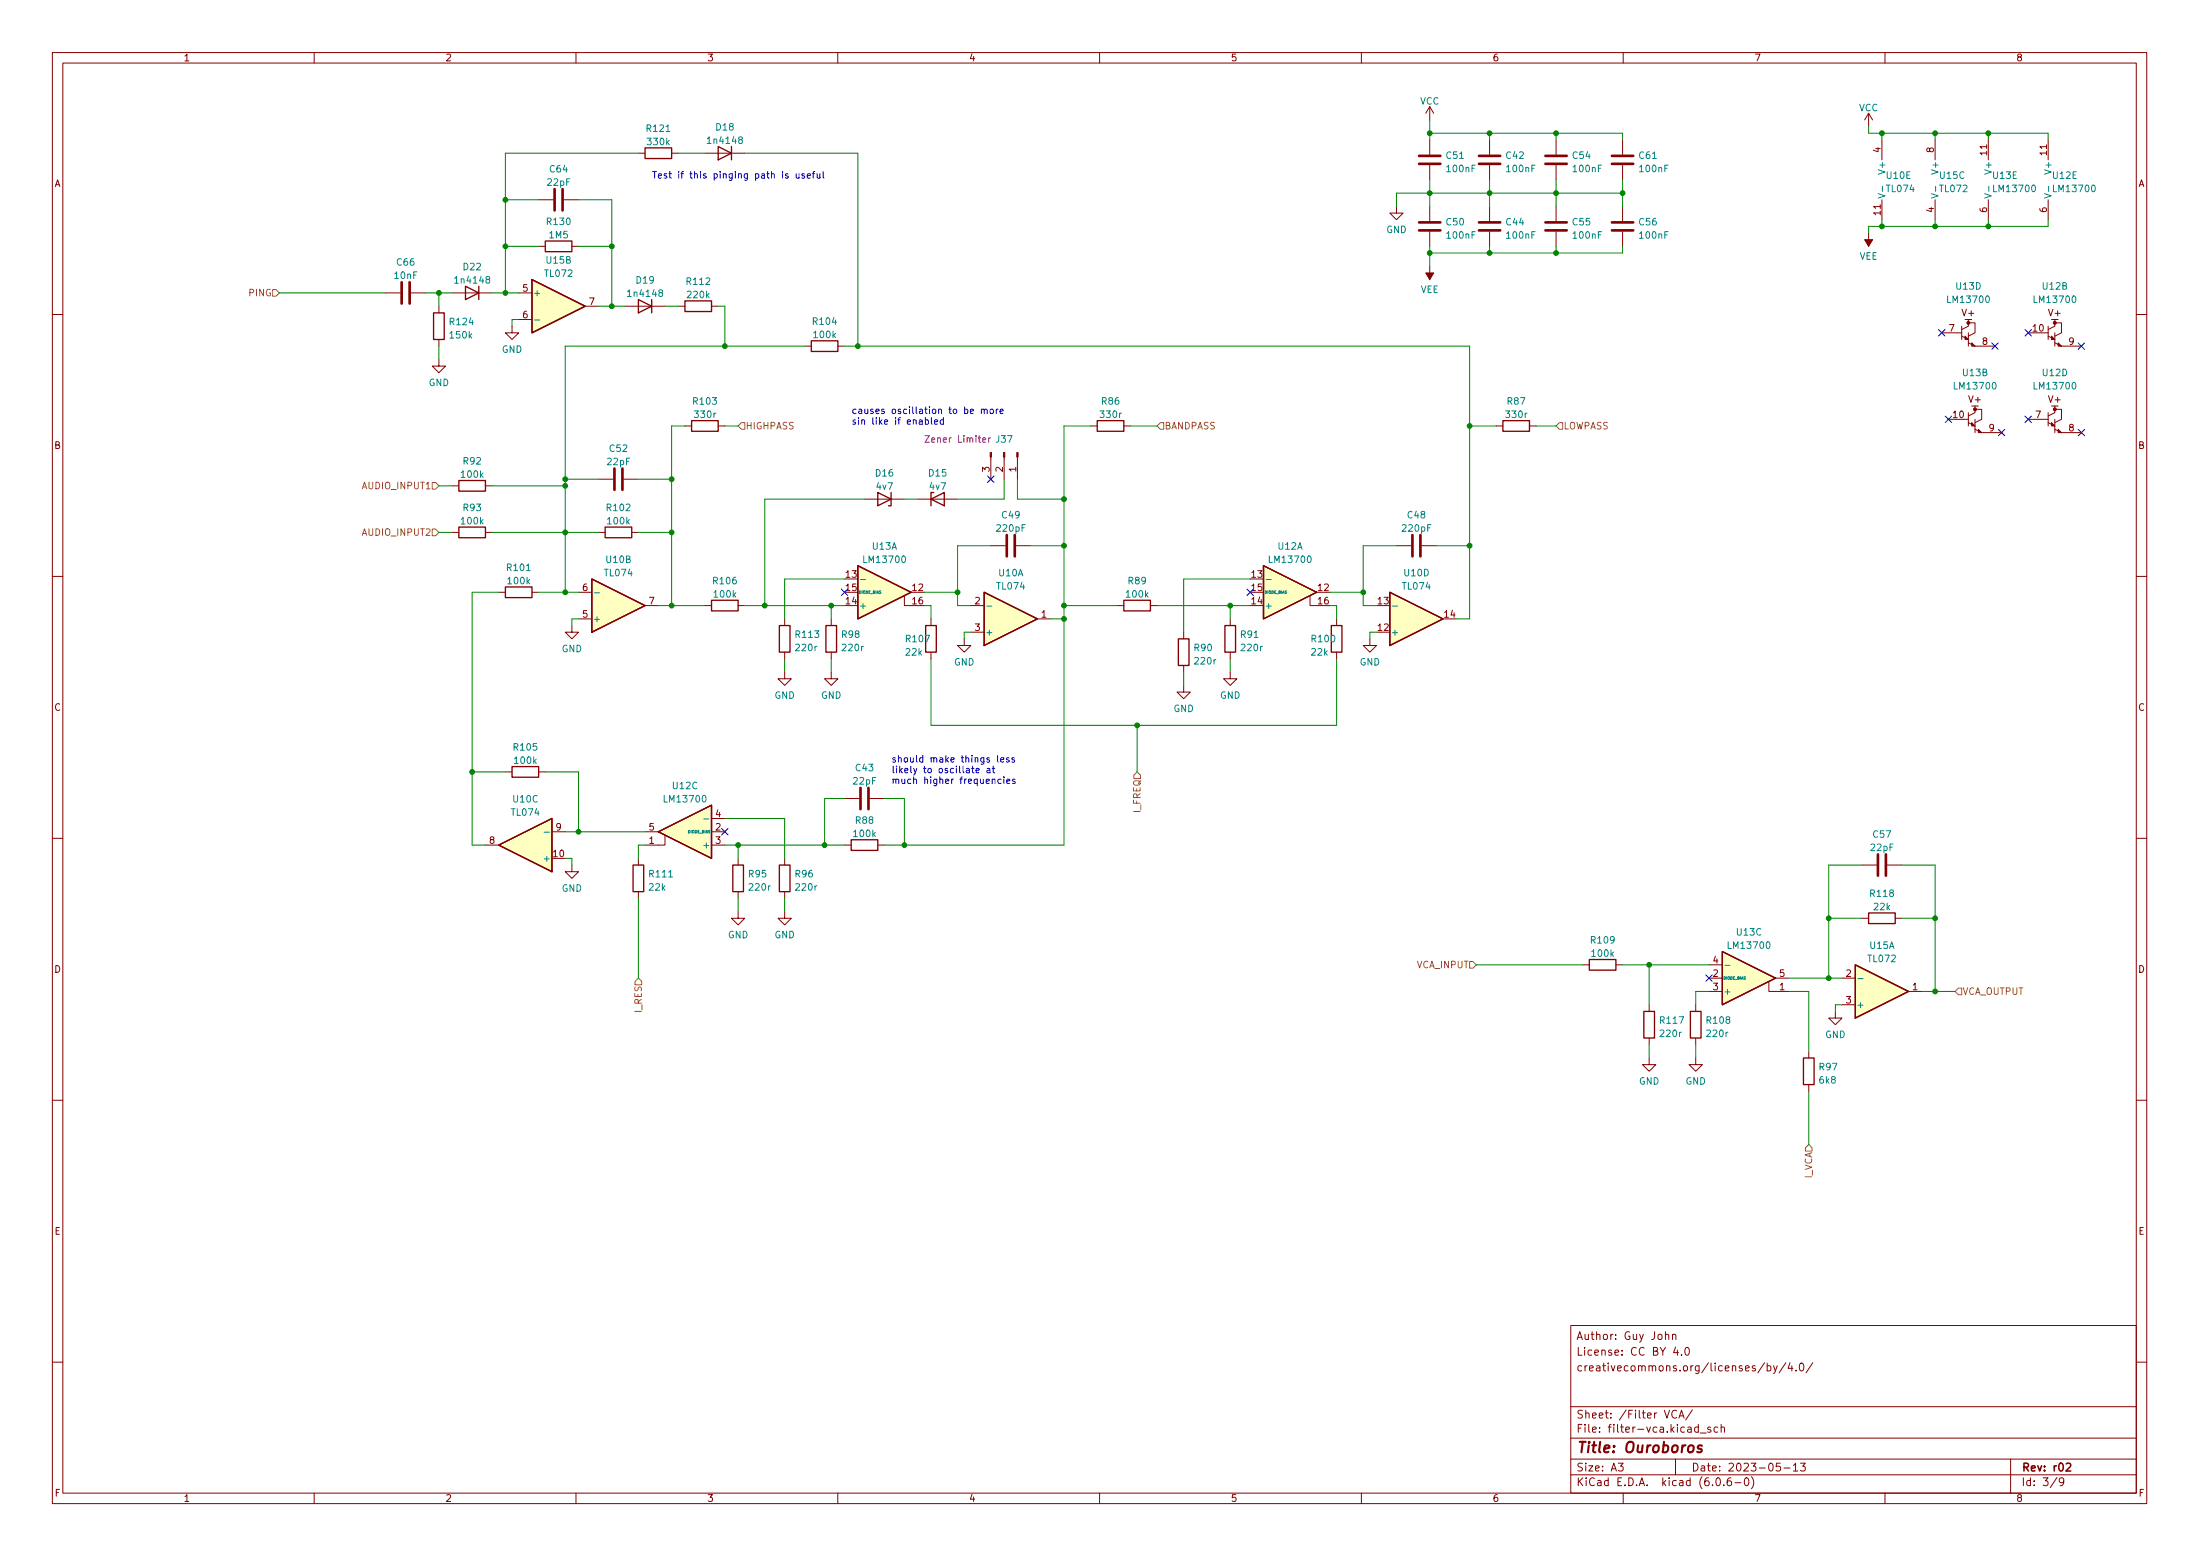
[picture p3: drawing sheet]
<svg xmlns="http://www.w3.org/2000/svg" width="420mm" height="297mm" viewBox="0 0 420 297" stroke-linecap="round" stroke-linejoin="round" font-family="sans-serif">
<g fill="none" stroke="#840000" stroke-width=".19">
<path d="M10 10h400v277h-400zM12 12h396v273h-396zM60 10v2M110 10v2M160 10v2M210 10v2M260 10v2M310 10v2M360 10v2M102.9 38.1h2.8M107.7 38.1h2.8M121.9 29.2h1.3"/>
<path d="M128.3 29.2h1.2M134.6 29.2h7.6M266.7 39.4v1.3h-1.3l1.3 1.2 1.3-1.2h-1.3M273 20.4v2.5M273 26.7v2.8M273 31.5v2.8M273 39.4v2.8M273 20.4l-.7 1.2M273 20.4l.8 1.2M284.5 26.7v2.8M284.5 31.5v2.8M284.5 39.4v2.8"/>
<path d="M297.2 26.7v2.8M297.2 31.5v2.8M297.2 39.4v2.8M309.9 26.7v2.8M309.9 31.5v2.8M309.9 39.4v2.8M356.9 21.6l-.8 1.3M356.9 21.6v2.6M356.9 21.6l.7 1.3M359.4 26.7v3.8M359.4 38.1v3.8M369.6 26.7v3.8"/>
<path d="M369.6 38.1v3.8M379.7 26.7v3.8M379.7 38.1v3.8M391.2 26.7v3.8M391.2 38.1v3.8M73.7 55.9h2.8M78.5 55.9h2.8M83.8 58.5v1.2M86.4 55.9h7.6M99.1 55.9h2.5M102.9 47h1.2M109.2 47h1.3"/>
<path d="M111.8 58.5h2.5M119.4 58.5h7.6M129.5 58.5h1.3M135.9 58.5h1.3M273 44.2v2.8M273 50.8v2.6M284.5 44.2v2.8M297.2 44.2v2.8M309.9 44.2v2.8M356.9 44.5v2.5M10 60h2M83.8 68.6v1.3h1.3l-1.3 1.3-1.3-1.3h1.3"/>
<path d="M83.8 64.8v1.3M97.8 62.3v1.2h1.3l-1.3 1.3-1.3-1.3h1.3M99.1 61h2.5M153.7 66.1h1.2M160 66.1h1.3M370.8 63.5h3.8M374.6 64.2l1.3 .6M374.6 62.3v2.5M375.3 61h1.3M375.9 61v1.3l-1.3 .6M375.9 61.6h1.3v1.9l-1.3 .7M375.9 65.4l1.3 .7h3.8"/>
<path d="M375.9 63.5v2.6M375.9 78.8v2.5M376.6 77.5h1.2M377.2 77.5v1.3l-1.3 .6M377.2 78.1h1.3v1.9l-1.3 .7M387.3 63.5h3.9M391.2 64.2l1.2 .6M391.2 62.3v2.5M391.2 78.8v2.5M391.8 61h1.3M391.8 77.5h1.3M392.4 61v1.3l-1.2 .6"/>
<path d="M392.4 61.6h1.3v1.9l-1.3 .7M392.4 77.5v1.3l-1.2 .6M392.4 78.1h1.3v1.9l-1.3 .7M392.4 65.4l1.3 .7h3.8M392.4 63.5v2.6M408 60h2M86.4 92.7h1.2M92.7 92.7h1.3M114.3 91.5h2.8M119.1 91.5h2.8M130.8 81.3h1.3M137.2 81.3h1.2"/>
<path d="M165.1 95.3h7.6M175.3 95.3h7.6M189.2 87.3v4.2M191.8 87.3v4.2M194.3 87.3v4.2M208.3 81.3h1.2M214.6 81.3h1.3M285.7 81.3h1.3M292.1 81.3h1.3M372.1 80h3.8M375.9 80.7l1.3 .6M377.2 82l1.3 .6h3.8"/>
<path d="M377.2 80v2.6M387.3 80h3.9M391.2 80.7l1.2 .6M392.4 80v2.6M392.4 82l1.3 .6h3.8M10 110h2M86.4 101.6h1.2M92.7 101.6h1.3M95.2 113.1h1.3M101.6 113.1h1.3M109.2 119.4v1.3h1.3l-1.3 1.3-1.3-1.3h1.3M110.5 118.1h2.5"/>
<path d="M110.5 113.1h2.5M114.3 101.6h1.3M120.6 101.6h1.3M123.2 115.6h2.5M134.6 115.6h1.3M141 115.6h1.2M149.9 118.1v1.3M158.7 118.1v1.3M172.7 113.7v1.9h1.3M177.8 118.1v1.3M185.4 115.6h2.6M189.2 104.2h2.8"/>
<path d="M194.1 104.2h2.7M198.1 118.1h2.6M213.4 115.6h1.2M219.7 115.6h1.3M234.9 118.1v1.3M250.2 113.7v1.9h1.3M255.3 118.1v1.3M266.7 104.2h2.8M271.5 104.2h2.8M408 110h2M149.9 128.3v1.3h1.2l-1.2 1.2-1.3-1.2h1.3M149.9 124.5v1.3"/>
<path d="M158.7 128.3v1.3h1.3l-1.3 1.2-1.2-1.2h1.2M158.7 124.5v1.3M177.8 124.5v1.3M184.1 122v1.2h1.3l-1.3 1.3-1.2-1.3h1.2M185.4 120.7h2.6M226.1 130.8v1.3h1.2l-1.2 1.3-1.3-1.3h1.3M226.1 120.7v1.3M226.1 127v1.3M234.9 128.3v1.3h1.3l-1.3 1.2-1.2-1.2h1.2M234.9 124.5v1.3M255.3 124.5v1.3M261.6 122v1.2h1.3l-1.3 1.3-1.3-1.3h1.3"/>
<path d="M96.5 147.4h1.3M102.9 147.4h1.2M105.4 158.8h2.5M123.2 158.8h2.5M127 159.4v1.9h-3.8M135.9 158.8h2.5M135.9 156.2h2.5M161.3 152.4h2.8M166.1 152.4h2.8M10 160h2M92.7 161.3h2.5M109.2 165.1v1.3h-1.3l1.3 1.3 1.3-1.3h-1.3"/>
<path d="M121.9 163.9v1.2M121.9 170.2v1.3M135.9 161.3h2.5M141 174v1.3h1.2l-1.2 1.3-1.3-1.3h1.3M141 163.9v1.2M141 170.2v1.3M149.9 174v1.3h1.2l-1.2 1.3-1.3-1.3h1.3M149.9 163.9v1.2M149.9 170.2v1.3M161.3 161.3h1.3M167.6 161.3h1.3M355.6 165.1h2.8"/>
<path d="M355.6 175.3h1.3M360.4 165.1h2.8M361.9 175.3h1.3M408 160h2M302.3 184.2h1.2M308.6 184.2h1.3M315 191.8v1.3M315 198.2v1.2M323.8 191.8v1.3M323.8 198.2v1.2M326.4 184.2h2.5M326.4 189.3h2.5"/>
<path d="M326.4 186.7h2.5M337.8 187.4v1.9h3.8M339.1 186.7h2.5M350.5 193.1v1.2h1.3l-1.3 1.3-1.3-1.3h1.3M351.8 186.7h2.5M351.8 191.8h2.5M364.5 189.3h2.5M10 210h2M315 202v1.2h1.2l-1.2 1.3-1.3-1.3h1.3M323.8 202v1.2h1.3l-1.3 1.3-1.2-1.3h1.2M345.4 200.7v1.3M345.4 207v1.3"/>
<path d="M408 210h2M300 253h108v32h-108zM318.1 254.9l.2-.2 .3 .1 .1 .9M318.1 254.2v1.5M319.4 254.9l.2-.2 .4 .1 .1 .9M319.4 254.7v1M320 257.1l-.4 1.1h1M320.3 257.7v1M321.1 258.6v.1M322 257.3l.1-.1a.8 .8 0 0 1 .6 .8 .8 .8 0 0 1-.6 .7 1 1 0 0 1-.1-1.4zM10 260h2M300 278.5h108"/>
<path d="M300 274.5h108M300 268.5h108M309.1 279.3h.9l-.5 .6 .4 .1v.7l-.2 .1-.6-.1M320 278.5v3M320.2 269.4a.6 .6 0 0 0-.7 0 .6 .6 0 0 0-.2 .7 .56 .56 0 0 0 .3 .5 .56 .56 0 0 0 .6 0M320.6 270.7l.5-1.5 .5 1.5M320.8 270.3h.7M323.2 269.1l-1.3 2M324.4 272.5l-.5-.1-.3 .3 .2 .6h.6M324.4 271.9v1.5M324.7 273.6h1.2M326.7 272.5l-.3-.1-.3 .2 .1 .2 .5 .2v.3h-.6"/>
<path d="M328.1 272.5l-.5-.1-.2 .3 .1 .6h.6M328.7 272.6l.2-.2 .4 .1 .1 .9M328.7 271.9v1.5M337 260.1l-1.3 2M337.5 260.8l.4-.1 .3 .3-.1 .6h-.6M337.5 260.2v1.5M338.7 260.7l.4 1M339.4 260.7l-.5 1.4-.2 .1M340 279.3h-.7l-.1 .7 .2-.1 .5 .1 .2 .2-.1 .5-.2 .1-.6-.1M341.1 260.1l-1.3 2M341.9 260.1l-.4 1.1h.9M342.2 260.7v1"/>
<path d="M342.5 279.7l.4-.4v1.5M343 261.6v.1M343.8 279.3h1l-.5 .6 .4 .1v.7l-.2 .1-.7-.1M343.8 260.3l.2-.1a.8 .8 0 0 1 .5 .8 .8 .8 0 0 1-.5 .7 1 1 0 0 1-.2-1.4zM346.2 260.1l-1.3 2M384 278.5v6.5M408 260h2M60 285v2M110 285v2M160 285v2M210 285v2M260 285v2"/>
<path d="M300 281.5h108M310 285v2M327.9 282.2l.2-.1a.8 .8 0 0 1 .5 .8 .8 .8 0 0 1-.5 .7 1 1 0 0 1-.2-1.4zM329.2 283.5v.1M330.6 282.1a.59 .59 0 0 0-.7 .7v.5l.1 .2 .4 .1 .2-.1 .1-.5-.1-.2-.5-.1-.2 .3M331.4 283h1.1M333.3 282.3l.2-.2a.8 .8 0 0 1 .5 .8 .8 .8 0 0 1-.5 .7l-.2-.1-.2-.5zM334.5 281.9a1.72 1.72 0 0 1 0 2.3M340.7 280.2h1.2M342.5 280.8h.9M360 285v2M392.9 282l-1.3 2"/>
<path d="M394.1 282.8l-.3 .2h-.2l-.3-.2 .1-.6 .4-.1 .3 .2a.99 .99 0 0 1-.4 1.3h-.3"/>
</g>
<path d="M394.6 279.5l.6-.2 .2 .2 .1 .2-1 1.1h1" fill="none" stroke="#840000" stroke-width=".3"/>
<path d="M325 276a.49 .49 0 0 0-.8 .3l.3 .3 .5 .1v.2l-.3 .3-.6-.1" fill="none" stroke="#840000" stroke-width=".4"/>
<g fill="none" stroke="#840000" stroke-width=".51">
<path d="M105.9 36.1v4.1M107.4 36.1v4.1M271 31.3h4.1M271 29.8h4.1M282.4 31.3h4.1M282.4 29.8h4.1M295.1 31.3h4.1M295.1 29.8h4.1M307.8 31.3h4.1M307.8 29.8h4.1M76.7 53.9v4M78.2 53.9v4"/>
<path d="M271 44h4.1M271 42.5h4.1M282.4 44h4.1M282.4 42.5h4.1M295.1 44h4.1M295.1 42.5h4.1M307.8 44h4.1M307.8 42.5h4.1M117.3 89.4v4.1M118.9 89.4v4.1M192.3 102.1v4.1M193.8 102.1v4.1"/>
<path d="M269.7 102.1v4.1M271.3 102.1v4.1M164.3 150.4v4.1M165.9 150.4v4.1M358.6 163.1v4.1M360.2 163.1v4.1"/>
</g>
<g fill="none" stroke="#840000" stroke-width=".25">
<path d="M123.2 28.2h5.1v2.1h-5.1zM137.2 28l2.5 1.2-2.5 1.3zM139.7 28v2.5M82.8 59.7h2v5.1h-2zM88.9 54.6l2.5 1.3-2.5 1.3zM91.4 54.6v2.6M101.6 53.4l10.2 5.1-10.2 5zM104.1 46h5.1v2h-5.1zM121.9 57.2l2.6 1.3-2.6 1.2zM124.5 57.2v2.5M130.8 57.4h5.1v2.1h-5.1zM154.9 65.1h5.1v2h-5.1z"/>
<path d="M87.6 91.7h5.1v2.1h-5.1zM132.1 80.3h5.1v2h-5.1zM167.6 94l2.6 1.3-2.6 1.3zM170.2 94v2.6h-.5M177.8 95.3l2.5-1.3v2.6zM178.3 94h-.5v2.6M209.5 80.3h5.1v2h-5.1zM287 80.3h5.1v2h-5.1zM87.6 100.6h5.1v2.1h-5.1zM96.5 112.1h5.1v2h-5.1zM113 110.5l10.2 5.1-10.2 5.1zM115.6 100.6h5v2.1h-5z"/>
<path d="M135.9 114.6h5.1v2h-5.1zM148.8 119.4h2.1v5.1h-2.1zM157.7 119.4h2.1v5.1h-2.1zM163.8 108l10.2 5.1-10.2 5zM176.8 119.4h2v5.1h-2zM188 113.1l10.1 5-10.1 5.1zM214.6 114.6h5.1v2h-5.1zM233.9 119.4h2.1v5.1h-2.1zM241.3 108l10.2 5.1-10.2 5zM254.3 119.4h2v5.1h-2zM265.4 113.1l10.2 5-10.2 5.1zM225 122h2.1v5h-2.1z"/>
<path d="M97.8 146.3h5.1v2.1h-5.1zM125.7 158.8l10.2-5.1v10.2zM95.2 161.3l10.2-5.1v10.2zM120.9 165.1h2v5.1h-2zM140 165.1h2v5.1h-2zM148.8 165.1h2.1v5.1h-2.1zM162.6 160.3h5v2h-5zM356.9 174.3h5v2h-5zM303.5 183.2h5.1v2h-5.1zM313.9 193.1h2.1v5.1h-2.1zM322.8 193.1h2.1v5.1h-2.1zM328.9 181.6l10.2 5.1-10.2 5.1z"/>
<path d="M354.3 184.2l10.2 5.1-10.2 5zM344.4 202h2.1v5h-2.1z"/>
</g>
<g fill="none" stroke="#008484" stroke-width=".19">
<path d="M358.7 37l1.3 .4-1.3 .4M359.5 35.6v.9M368.9 37l1.2 .4-1.2 .4M369.7 35.6v.9M379 37l1.3 .4-1.3 .4M379.8 35.6v.9M390.5 37l1.2 .4-1.2 .4M391.3 35.6v.9M102.1 61.1h1M113.5 113.2h1M164.3 110.6h1M188.5 115.7h.9"/>
<path d="M241.8 110.6h1M265.9 115.7h1M103.9 158.9h1M134.4 156.3h1M329.4 184.3h1M354.8 186.8h1"/>
</g>
<g fill="#840000" stroke="#840000" stroke-width=".25">
<circle cx="375.9" cy="61.6" r=".25"/>
<circle cx="392.4" cy="61.6" r=".25"/>
<circle cx="377.2" cy="78.1" r=".25"/>
<circle cx="392.4" cy="78.1" r=".25"/>
</g>
<g fill="#840000" stroke="#840000" stroke-width=".19">
<path d="M375.3 64.2l.6 .6h-.6z"/>
<path d="M376.6 65.4l.6 .7h-.6z"/>
<path d="M391.8 64.2l.6 .6h-.6z"/>
<path d="M393.1 65.4l.6 .7h-.6z"/>
<path d="M356.1 45.8h1.5l-.7 1.2z"/>
<path d="M189.1 86.4h.3v.9h-.3z"/>
<path d="M191.6 86.4h.3v.9h-.3z"/>
<path d="M194.2 86.4h.2v.9h-.2z"/>
<path d="M376.6 80.7l.6 .6h-.6z"/>
<path d="M377.8 82l.7 .6h-.7z"/>
<path d="M391.8 80.7l.6 .6h-.6z"/>
<path d="M393.1 82l.6 .6h-.6z"/>
<path d="M272.3 52.1h1.5l-.8 1.3z"/>
</g>
<g fill="#ffffc2" stroke="#ffffc2" stroke-width=".19">
<path d="M101.6 53.4l10.2 5.1-10.2 5z"/>
<path d="M163.8 108l10.2 5.1-10.2 5z"/>
<path d="M188 113.1l10.1 5-10.1 5.1z"/>
<path d="M241.3 108l10.2 5.1-10.2 5z"/>
<path d="M265.4 113.1l10.2 5-10.2 5.1z"/>
<path d="M354.3 184.2l10.2 5.1-10.2 5z"/>
<path d="M95.2 161.3l10.2-5.1v10.2z"/>
<path d="M113 110.5l10.2 5.1-10.2 5.1z"/>
<path d="M125.7 158.8l10.2-5.1v10.2z"/>
<path d="M328.9 181.6l10.2 5.1-10.2 5.1z"/>
</g>
<path d="M176.7 83.2h.8l-.8 1.2h.8M188.8 83.6v.8M189.2 83.6l-.4 .2" fill="none" stroke="#840084" stroke-width=".19"/>
<path d="M52.1 55.3h.6l.6 .6-.6 .7h-.6zM82.5 92.1h.7l.6 .6-.6 .7h-.7zM141.6 80.7h.6v1.3h-.6l-.6-.7zM221.6 80.7h.6v1.3h-.6l-.6-.7zM297.8 80.7h.6v1.3h-.6l-.6-.7zM82.5 101h.7l.6 .6-.6 .7h-.7zM217.2 147.4l.6 .6v.6h-1.3v-.6zM121.9 186.7l.7 .7v.6h-1.3v-.6zM280.7 183.6h.6l.6 .6-.6 .6h-.6zM374 188.6h.6v1.3h-.6l-.6-.6zM345.4 218.5l.7 .6v.6h-1.3v-.6z" fill="none" stroke="#848400" stroke-width=".19"/>
<g fill="none" stroke="#0000c2" stroke-width=".19">
<path d="M150.5 33.2h-.3l-.2 .1 .1 .2 .4 .1v.3h-.5M152.1 33.2v.7l.3 .1 .2-.1M152.6 33.2v.8M153.6 33.2h-.3l-.2 .1 .1 .2 .4 .1v.3h-.5M154.2 33.6l.6-.1-.1-.3h-.3l-.2 .1v.6h.5M155.1 33.2h.5M155.6 32.7l-.3 .2v1.1M156 33.2l.1 .7 .3 .1 .2-.1M156.6 33.2v.8M157.2 32.7v1.1l.2 .2M176.7 79.7v1.3M177.9 79.7v1.1l.2 .2"/>
<path d="M180.2 79.7v1.3M185.3 78.5l.6-.1v-.2l-.4-.1-.2 .2 .1 .6h.5M187.4 78.2l.2-.1 .3 .1 .1 .8M187.4 78.1v.9M188 78.3l.2-.2 .3 .1v.8M189.2 78.2l.3-.1 .2 .2v.4l-.2 .3-.3-.1-.1-.2zM190.3 78.1v.9M190.6 78.1l-.3 .2M191 78.5l.6-.1-.1-.2-.3-.1-.2 .2 .1 .6h.4M176.7 80.2l.4-.1 .2 .3-.1 .5h-.5M178.5 80.6l.6-.1-.1-.3-.3-.1-.2 .2v.6h.5M180.2 80.2l-.4-.1-.2 .3 .1 .5h.5"/>
<path d="M185.6 146.7h.4M185.7 146.3v1l.3 .2M186.4 147.1l.6-.1-.1-.3h-.3l-.2 .2 .1 .6h.4M188.5 146.7h.5l.1 .8M189.1 147h-.5l-.1 .2 .1 .3h.5M189.5 146.7h.5M189.7 146.3v1l.3 .2M190.5 144.2v1.1l.2 .2M191.1 145.1l.6-.2v-.2l-.4-.1-.2 .2 .1 .6h.5M191.2 148.8l-.4-.1-.2 .3 .1 .5h.5M191.7 148.3v.1M191.7 148.7v.9"/>
<path d="M192.3 149.2l.6-.2-.1-.2-.3-.1-.2 .2v.6h.5M192.7 144.7l-.3-.1-.2 .2 .1 .2 .4 .1v.3h-.5M193.7 144.7l-.3-.1-.2 .2 .1 .2 .4 .1v.3h-.5M193.8 148.8l-.3-.1-.1 .2v.2l.4 .1v.3h-.4"/>
</g>
<g fill="none" stroke="#008400" stroke-width=".19">
<path d="M96.5 38.1h6.4M110.5 38.1h6.3v20.4M121.9 29.2h-25.4v26.7M129.5 29.2h5.1M142.2 29.2h21.6v36.9M273 22.9v3.8M273 34.3v5.1M273 25.4h36.9v1.3M284.5 25.4v1.3M284.5 34.3v5.1M297.2 25.4v1.3M297.2 34.3v5.1"/>
<path d="M309.9 36.9h-43.2v2.5M309.9 34.3v5.1M356.9 24.2v1.2h34.3v1.3M359.4 25.4v1.3M369.6 25.4v1.3M379.7 25.4v1.3M53.3 55.9h20.4M81.3 55.9h5.1M83.8 55.9v2.6M94 55.9h5.1M96.5 47h6.4M110.5 47h6.3"/>
<path d="M114.3 58.5h5.1M127 58.5h2.5M137.2 58.5h1.2v7.6M273 47v3.8M284.5 47v1.3M297.2 47v1.3M309.9 47v1.3h-36.9M359.4 41.9v1.3M369.6 41.9v1.3M379.7 41.9v1.3M391.2 41.9v1.3h-34.3v1.3M83.8 66.1v2.5"/>
<path d="M99.1 61h-1.3v1.3M153.7 66.1h-45.8v47M161.3 66.1h119.4v52h-2.6M83.8 92.7h2.6M94 92.7h13.9M107.9 91.5h6.4M121.9 91.5h6.4M130.8 81.3h-2.5v34.3M138.4 81.3h2.6M165.1 95.3h-19.1v20.3M172.7 95.3h2.6M191.8 91.5v3.8h-8.9"/>
<path d="M194.3 91.5v3.8h8.9M208.3 81.3h-5.1v80h-34.3M215.9 81.3h5.1M280.7 81.3h5M293.4 81.3h3.8M83.8 101.6h2.6M94 101.6h20.3M95.2 113.1h-5v48.2h2.5M102.9 113.1h7.6M110.5 118.1h-1.3v1.3M121.9 101.6h6.4M125.7 115.6h8.9"/>
<path d="M142.2 115.6h19.1M158.7 115.6v2.5M161.3 110.5h-11.4v7.6M176.5 113.1h6.4M176.5 115.6h1.3v2.5M189.2 104.2h-6.3v11.4h2.5M196.8 104.2h6.4M200.7 118.1h2.5M203.2 115.6h10.2M221 115.6h17.8M234.9 115.6v2.5M238.8 110.5h-12.7v10.2"/>
<path d="M254 113.1h6.3M254 115.6h1.3v2.5M266.7 104.2h-6.4v11.4h2.6M274.3 104.2h6.4M149.9 125.8v2.5M158.7 125.8v2.5M177.8 125.8v12.7h77.5v-12.7M185.4 120.7h-1.3v1.3M217.2 138.5v8.9M226.1 128.3v2.5M234.9 125.8v2.5M262.9 120.7h-1.3v1.3"/>
<path d="M90.2 147.4h6.3M104.1 147.4h6.4v11.4M107.9 158.8h15.3M138.4 156.2h11.5v7.7M161.3 152.4h-3.8v8.9M168.9 152.4h3.8v8.9M107.9 163.9h1.3v1.2M121.9 171.5v15.2M123.2 161.3h-1.3v2.6M138.4 161.3h22.9M141 161.3v2.6M141 171.5v2.5"/>
<path d="M149.9 171.5v2.5M349.2 175.3h6.4M355.6 165.1h-6.4v21.6M363.2 165.1h6.4v24.2M363.2 175.3h6.4M281.9 184.2h20.4M309.9 184.2h16.5M315 184.2v7.6M315 199.4v2.6M323.8 199.4v2.6M326.4 189.3h-2.6v2.5M341.6 189.3h3.8v11.4"/>
<path d="M341.6 186.7h10.2M351.8 191.8h-1.3v1.3M367 189.3h6.4M345.4 208.3v10.2"/>
</g>
<g fill="none" stroke="#000084" stroke-width=".19">
<path d="M370.2 62.9l1.2 1.2M371.4 62.9l-1.2 1.2M371.5 79.4l1.2 1.3M372.7 79.4l-1.2 1.3M380.4 65.5l1.2 1.2M381.6 65.5l-1.2 1.2M386.7 79.4l1.3 1.3M386.7 62.9l1.3 1.2M388 79.4l-1.3 1.3M388 62.9l-1.3 1.2M396.9 65.5l1.2 1.2M398.1 65.5l-1.2 1.2"/>
<path d="M188.6 90.9l1.2 1.2M189.8 90.9l-1.2 1.2M381.7 82l1.2 1.2M382.9 82l-1.2 1.2M396.9 82l1.2 1.2M398.1 82l-1.2 1.2M160.7 112.5l1.2 1.2M161.9 112.5l-1.2 1.2M238.2 112.5l1.2 1.2M239.4 112.5l-1.2 1.2M137.8 158.2l1.2 1.2M139 158.2l-1.2 1.2"/>
<path d="M325.8 186.1l1.2 1.2M327 186.1l-1.2 1.2"/>
</g>
<g fill="#008400" stroke="#008400" stroke-width=".19">
<circle cx="297.2" cy="48.3" r=".46"/>
<circle cx="379.7" cy="25.4" r=".46"/>
<circle cx="369.6" cy="25.4" r=".46"/>
<circle cx="369.6" cy="43.2" r=".46"/>
<circle cx="359.4" cy="25.4" r=".46"/>
<circle cx="379.7" cy="43.2" r=".46"/>
<circle cx="359.4" cy="43.2" r=".46"/>
<circle cx="369.6" cy="175.3" r=".46"/>
<circle cx="260.3" cy="113.1" r=".46"/>
<circle cx="369.6" cy="189.3" r=".46"/>
<circle cx="297.2" cy="25.4" r=".46"/>
<circle cx="284.5" cy="25.4" r=".46"/>
<circle cx="273" cy="25.4" r=".46"/>
<circle cx="273" cy="36.9" r=".46"/>
<circle cx="297.2" cy="36.9" r=".46"/>
<circle cx="309.9" cy="36.9" r=".46"/>
<circle cx="349.2" cy="186.7" r=".46"/>
<circle cx="349.2" cy="175.3" r=".46"/>
<circle cx="315" cy="184.2" r=".46"/>
<circle cx="284.5" cy="48.3" r=".46"/>
<circle cx="284.5" cy="36.9" r=".46"/>
<circle cx="280.7" cy="81.3" r=".46"/>
<circle cx="280.7" cy="104.2" r=".46"/>
<circle cx="273" cy="48.3" r=".46"/>
<circle cx="141" cy="161.3" r=".46"/>
<circle cx="157.5" cy="161.3" r=".46"/>
<circle cx="172.7" cy="161.3" r=".46"/>
<circle cx="128.3" cy="91.5" r=".46"/>
<circle cx="128.3" cy="101.6" r=".46"/>
<circle cx="96.5" cy="55.9" r=".46"/>
<circle cx="116.8" cy="58.5" r=".46"/>
<circle cx="107.9" cy="91.5" r=".46"/>
<circle cx="107.9" cy="101.6" r=".46"/>
<circle cx="107.9" cy="92.7" r=".46"/>
<circle cx="107.9" cy="113.1" r=".46"/>
<circle cx="110.5" cy="158.8" r=".46"/>
<circle cx="90.2" cy="147.4" r=".46"/>
<circle cx="128.3" cy="115.6" r=".46"/>
<circle cx="83.8" cy="55.9" r=".46"/>
<circle cx="203.2" cy="115.6" r=".46"/>
<circle cx="203.2" cy="118.1" r=".46"/>
<circle cx="217.2" cy="138.5" r=".46"/>
<circle cx="234.9" cy="115.6" r=".46"/>
<circle cx="182.9" cy="113.1" r=".46"/>
<circle cx="158.7" cy="115.6" r=".46"/>
<circle cx="146" cy="115.6" r=".46"/>
<circle cx="203.2" cy="104.2" r=".46"/>
<circle cx="203.2" cy="95.3" r=".46"/>
<circle cx="96.5" cy="47" r=".46"/>
<circle cx="96.5" cy="38.1" r=".46"/>
<circle cx="116.8" cy="47" r=".46"/>
<circle cx="163.8" cy="66.1" r=".46"/>
<circle cx="138.4" cy="66.1" r=".46"/>
</g>
<text font-size="2.8" fill="#840000" x="301" y="277.3">Title: Ouroboros</text>
<g font-size="2.1" fill="#840000">
<text x="301" y="255.8">Author: Guy John</text>
<text x="301" y="261.8">creativecommons.org/licenses/by/4.0/</text>
<text x="301" y="258.8">License: CC BY 4.0</text>
<text x="301" y="273.5">File: filter-vca.kicad_sch</text>
<text x="301" y="270.8">Sheet: /Filter VCA/</text>
<text x="301" y="280.9">Size: A3</text>
<text x="323" y="280.9">Date: 2023-05-13</text>
<text x="386" y="280.9">Rev: r02</text>
<text x="301" y="283.7">KiCad E.D.A. kicad (6.0.6-0)</text>
<text x="386" y="283.7">Id: 3/9</text>
</g>
<g font-size="1.8" fill="#840000">
<text x="35" y="11.7">1</text>
<text x="85" y="11.7">2</text>
<text x="135" y="11.7">3</text>
<text x="185" y="11.7">4</text>
<text x="235" y="11.7">5</text>
<text x="285" y="11.7">6</text>
<text x="335" y="11.7">7</text>
<text x="385" y="11.7">8</text>
<text x="359.2" y="29.1" transform="rotate(-90 359.2 29.1)">4</text>
<text x="369.3" y="29.1" transform="rotate(-90 369.3 29.1)">8</text>
<text x="379.5" y="29.6" transform="rotate(-90 379.5 29.6)">11</text>
<text x="390.9" y="29.6" transform="rotate(-90 390.9 29.6)">11</text>
<text x="10.3" y="35.7">A</text>
<text x="408.3" y="35.7">A</text>
<text x="359.2" y="41" transform="rotate(-90 359.2 41)">11</text>
<text x="369.3" y="40.5" transform="rotate(-90 369.3 40.5)">4</text>
<text x="379.5" y="40.5" transform="rotate(-90 379.5 40.5)">6</text>
<text x="390.9" y="40.5" transform="rotate(-90 390.9 40.5)">6</text>
<text x="99.8" y="55.7">5</text>
<text x="112.5" y="58.2">7</text>
<text x="99.8" y="60.7">6</text>
<text x="372.3" y="63.3">7</text>
<text x="374.8" y="60.4">V+</text>
<text x="378.6" y="65.8">8</text>
<text x="388.3" y="63.3">10</text>
<text x="391.3" y="60.4">V+</text>
<text x="395.1" y="65.8">9</text>
<text x="376.1" y="76.9">V+</text>
<text x="391.3" y="76.9">V+</text>
<text x="373" y="79.8">10</text>
<text x="379.9" y="82.3">9</text>
<text x="388.8" y="79.8">7</text>
<text x="395.1" y="82.3">8</text>
<text x="10.3" y="85.7">B</text>
<text x="408.3" y="85.7">B</text>
<text x="189" y="90.1" transform="rotate(-90 189 90.1)">3</text>
<text x="191.5" y="90.1" transform="rotate(-90 191.5 90.1)">2</text>
<text x="194.1" y="90.1" transform="rotate(-90 194.1 90.1)">1</text>
<text x="111.3" y="112.8">6</text>
<text x="161.6" y="110.3">13</text>
<text x="161.6" y="112.8">15</text>
<text x="174.3" y="112.8">12</text>
<text x="239" y="110.3">13</text>
<text x="239" y="112.8">15</text>
<text x="251.7" y="112.8">12</text>
<text x="111.3" y="117.9">5</text>
<text x="124" y="115.4">7</text>
<text x="161.6" y="115.4">14</text>
<text x="174.3" y="115.4">16</text>
<text x="186.2" y="115.4">2</text>
<text x="198.9" y="117.9">1</text>
<text x="239" y="115.4">14</text>
<text x="251.7" y="115.4">16</text>
<text x="263.2" y="115.4">13</text>
<text x="275.9" y="117.9">14</text>
<text x="186.2" y="120.4">3</text>
<text x="263.2" y="120.4">12</text>
<text x="10.3" y="135.7">C</text>
<text x="408.3" y="135.7">C</text>
<text x="136.7" y="156">4</text>
<text x="93.5" y="161.1">8</text>
<text x="106.2" y="158.5">9</text>
<text x="124" y="161.1">1</text>
<text x="124" y="158.5">5</text>
<text x="136.7" y="158.5">2</text>
<text x="136.7" y="161.1">3</text>
<text x="105.7" y="163.6">10</text>
<text x="10.3" y="185.7">D</text>
<text x="327.2" y="183.9">4</text>
<text x="408.3" y="185.7">D</text>
<text x="327.2" y="186.5">2</text>
<text x="327.2" y="189">3</text>
<text x="339.9" y="189">1</text>
<text x="339.9" y="186.5">5</text>
<text x="352.6" y="186.5">2</text>
<text x="352.6" y="191.6">3</text>
<text x="365.3" y="189">1</text>
<text x="10.4" y="235.7">E</text>
<text x="408.4" y="235.7">E</text>
<text x="10.4" y="285.7">F</text>
<text x="35" y="286.7">1</text>
<text x="85" y="286.7">2</text>
<text x="135" y="286.7">3</text>
<text x="185" y="286.7">4</text>
<text x="235" y="286.7">5</text>
<text x="285" y="286.7">6</text>
<text x="335" y="286.7">7</text>
<text x="385" y="286.7">8</text>
<text x="408.4" y="285.7">F</text>
</g>
<g font-size="1.8" fill="#008484">
<text x="271.2" y="20">VCC</text>
<text x="355" y="21.2">VCC</text>
<text x="123.6" y="25.2">R121</text>
<text x="123.8" y="27.7">330k</text>
<text x="135.4" y="27.4">1n4148</text>
<text x="136.8" y="24.9">D18</text>
<text x="104.6" y="35.4">22pF</text>
<text x="105.1" y="32.9">C64</text>
<text x="276.3" y="30.3">C51</text>
<text x="276.4" y="32.9">100nF</text>
<text x="287.7" y="30.3">C42</text>
<text x="287.9" y="32.9">100nF</text>
<text x="300.4" y="30.3">C54</text>
<text x="300.6" y="32.9">100nF</text>
<text x="313.1" y="30.3">C61</text>
<text x="313.3" y="32.9">100nF</text>
<text x="360" y="32.9" transform="rotate(-90 360 32.9)">V+</text>
<text x="360.4" y="34.1">U10E</text>
<text x="370.2" y="32.9" transform="rotate(-90 370.2 32.9)">V+</text>
<text x="370.5" y="34.1">U15C</text>
<text x="380.4" y="32.9" transform="rotate(-90 380.4 32.9)">V+</text>
<text x="380.7" y="34.1">U13E</text>
<text x="391.8" y="32.9" transform="rotate(-90 391.8 32.9)">V+</text>
<text x="392.1" y="34.1">U12E</text>
<text x="360.4" y="36.7">TL074</text>
<text x="370.5" y="36.7">TL072</text>
<text x="381" y="36.7">LM13700</text>
<text x="392.4" y="36.7">LM13700</text>
<text x="104.6" y="42.9">R130</text>
<text x="105" y="45.5">1M5</text>
<text x="264.7" y="44.5">GND</text>
<text x="276.3" y="43">C50</text>
<text x="276.4" y="45.6">100nF</text>
<text x="287.7" y="43">C44</text>
<text x="287.9" y="45.6">100nF</text>
<text x="300.4" y="43">C55</text>
<text x="300.6" y="45.6">100nF</text>
<text x="313.1" y="43">C56</text>
<text x="313.3" y="45.6">100nF</text>
<text x="75.4" y="53.2">10nF</text>
<text x="75.8" y="50.7">C66</text>
<text x="88.5" y="51.6">D22</text>
<text x="104.1" y="52.8">TL072</text>
<text x="104.4" y="50.3">U15B</text>
<text x="355.1" y="49.6">VEE</text>
<text x="87.2" y="54.1">1n4148</text>
<text x="101.7" y="56.6">+</text>
<text x="120.2" y="56.7">1n4148</text>
<text x="121.6" y="54.1">D19</text>
<text x="131.2" y="54.4">R112</text>
<text x="131.4" y="56.9">220k</text>
<text x="271.3" y="55.9">VEE</text>
<text x="372.2" y="57.8">LM13700</text>
<text x="373.7" y="55.3">U13D</text>
<text x="388.7" y="57.8">LM13700</text>
<text x="390.2" y="55.3">U12B</text>
<text x="86" y="62.1">R124</text>
<text x="86" y="64.6">150k</text>
<text x="155.4" y="62">R104</text>
<text x="155.5" y="64.5">100k</text>
<text x="95.8" y="67.3">GND</text>
<text x="374.9" y="71.8">U13B</text>
<text x="390.2" y="71.8">U12D</text>
<text x="81.9" y="73.7">GND</text>
<text x="132.5" y="77.2">R103</text>
<text x="210.5" y="77.2">R86</text>
<text x="287.9" y="77.2">R87</text>
<text x="373.5" y="74.3">LM13700</text>
<text x="388.7" y="74.3">LM13700</text>
<text x="132.8" y="79.8">330r</text>
<text x="210.3" y="79.8">330r</text>
<text x="287.7" y="79.8">330r</text>
<text x="88.5" y="88.7">R92</text>
<text x="116" y="88.8">22pF</text>
<text x="116.5" y="86.3">C52</text>
<text x="190.3" y="84.5">J37</text>
<text x="88.2" y="91.2">100k</text>
<text x="167.3" y="91">D16</text>
<text x="167.4" y="93.5">4v7</text>
<text x="177.4" y="91">D15</text>
<text x="177.6" y="93.5">4v7</text>
<text x="88.2" y="100.1">100k</text>
<text x="88.5" y="97.6">R93</text>
<text x="116" y="97.6">R102</text>
<text x="116.1" y="100.1">100k</text>
<text x="190.5" y="101.5">220pF</text>
<text x="191.4" y="99">C49</text>
<text x="268" y="101.5">220pF</text>
<text x="268.9" y="99">C48</text>
<text x="115.8" y="107.5">U10B</text>
<text x="165.2" y="107.5">LM13700</text>
<text x="166.6" y="104.9">U13A</text>
<text x="242.6" y="107.5">LM13700</text>
<text x="244.1" y="104.9">U12A</text>
<text x="96.9" y="109">R101</text>
<text x="97.1" y="111.5">100k</text>
<text x="115.6" y="110">TL074</text>
<text x="136.3" y="111.5">R106</text>
<text x="190.5" y="112.5">TL074</text>
<text x="190.8" y="110">U10A</text>
<text x="215.5" y="111.5">R89</text>
<text x="268" y="112.5">TL074</text>
<text x="268.2" y="110">U10D</text>
<text x="113.2" y="118.8">+</text>
<text x="136.5" y="114.1">100k</text>
<text x="164" y="116.2">+</text>
<text x="215.2" y="114.1">100k</text>
<text x="241.4" y="116.2">+</text>
<text x="107.3" y="124.5">GND</text>
<text x="152.1" y="121.8">R113</text>
<text x="152.1" y="124.3">220r</text>
<text x="160.8" y="121.8">R98</text>
<text x="161" y="124.3">220r</text>
<text x="173" y="125.1">22k</text>
<text x="173.1" y="122.6">R107</text>
<text x="188.1" y="121.3">+</text>
<text x="228.1" y="124.3">R90</text>
<text x="237" y="121.8">R91</text>
<text x="237.2" y="124.3">220r</text>
<text x="250.5" y="125.1">22k</text>
<text x="250.6" y="122.6">R100</text>
<text x="265.6" y="121.3">+</text>
<text x="182.2" y="127">GND</text>
<text x="228.3" y="126.8">220r</text>
<text x="259.7" y="127">GND</text>
<text x="147.9" y="133.4">GND</text>
<text x="156.8" y="133.4">GND</text>
<text x="224.1" y="135.9">GND</text>
<text x="233" y="133.4">GND</text>
<text x="98.2" y="143.3">R105</text>
<text x="98.4" y="145.8">100k</text>
<text x="163" y="149.7">22pF</text>
<text x="163.5" y="147.2">C43</text>
<text x="97.8" y="155.7">TL074</text>
<text x="98.1" y="153.2">U10C</text>
<text x="127.1" y="153.2">LM13700</text>
<text x="128.5" y="150.6">U12C</text>
<text x="134.7" y="162">+</text>
<text x="163.1" y="159.8">100k</text>
<text x="163.5" y="157.2">R88</text>
<text x="357.8" y="159.9">C57</text>
<text x="104.2" y="164.5">+</text>
<text x="124.1" y="167.5">R111</text>
<text x="143.1" y="167.5">R95</text>
<text x="151.9" y="167.5">R96</text>
<text x="357.3" y="162.4">22pF</text>
<text x="107.3" y="170.2">GND</text>
<text x="124" y="170">22k</text>
<text x="143.2" y="170">220r</text>
<text x="152.1" y="170">220r</text>
<text x="357.3" y="171.2">R118</text>
<text x="357.9" y="173.8">22k</text>
<text x="139" y="179.1">GND</text>
<text x="147.9" y="179.1">GND</text>
<text x="331.7" y="178.6">U13C</text>
<text x="304" y="180.1">R109</text>
<text x="304.1" y="182.6">100k</text>
<text x="330.3" y="181.1">LM13700</text>
<text x="356.9" y="183.7">TL072</text>
<text x="357.1" y="181.1">U15A</text>
<text x="329.1" y="189.9">+</text>
<text x="317.2" y="195.4">R117</text>
<text x="317.2" y="198">220r</text>
<text x="326" y="195.4">R108</text>
<text x="326.1" y="198">220r</text>
<text x="354.5" y="192.4">+</text>
<text x="348.6" y="198.2">GND</text>
<text x="313" y="207">GND</text>
<text x="321.9" y="207">GND</text>
<text x="347.5" y="204.3">R97</text>
<text x="347.5" y="206.8">6k8</text>
</g>
<g font-size="1.8" fill="#0000c2">
<text x="124.5" y="34.1">Test if this pinging path is useful</text>
<text x="162.6" y="79">causes oscillation to be more</text>
<text x="162.6" y="81.1">sin like if enabled</text>
<text x="170.2" y="145.5">should make things less</text>
<text x="170.2" y="147.6">likely to oscillate at</text>
<text x="170.2" y="149.6">much higher frequencies</text>
</g>
<g font-size="1.8" fill="#848400">
<text x="47.6" y="56.6">PING</text>
<text x="142.3" y="82">HIGHPASS</text>
<text x="222.4" y="82">BANDPASS</text>
<text x="298.6" y="82">LOWPASS</text>
<text x="69.5" y="93.4">AUDIO_INPUT1</text>
<text x="69.5" y="102.3">AUDIO_INPUT2</text>
<text x="217.8" y="155.1" transform="rotate(-90 217.8 155.1)">I_FREQ</text>
<text x="270.5" y="184.8">VCA_INPUT</text>
<text x="374.8" y="189.9">VCA_OUTPUT</text>
<text x="122.6" y="193.2" transform="rotate(-90 122.6 193.2)">I_RES</text>
<text x="346.1" y="225.1" transform="rotate(-90 346.1 225.1)">I_VCA</text>
</g>
<text font-size="1.8" fill="#840084" x="177.3" y="84.5">Zener Limiter</text>
<g font-size=".7" fill="#008484">
<text x="164" y="113.3">DIODE_BIAS</text>
<text x="241.4" y="113.3">DIODE_BIAS</text>
<text x="131.4" y="159">DIODE_BIAS</text>
<text x="329.1" y="187">DIODE_BIAS</text>
</g>
</svg>
